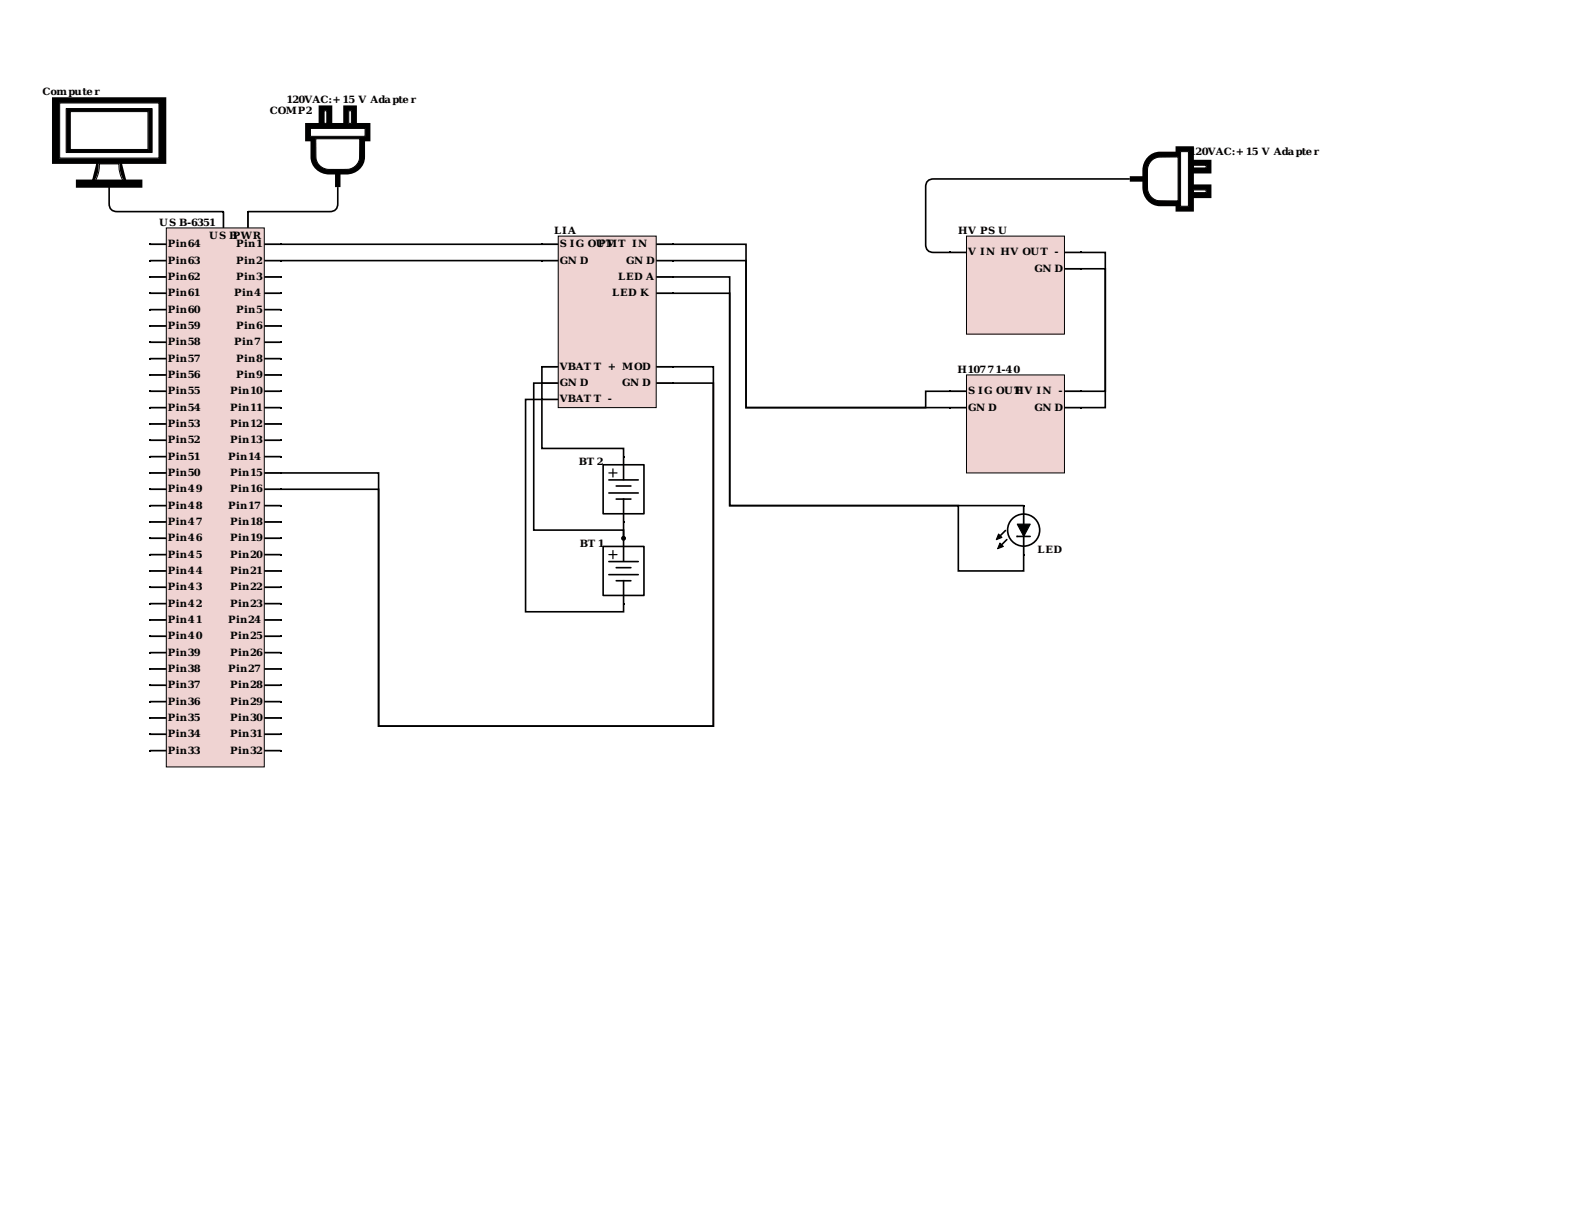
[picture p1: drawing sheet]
<svg xmlns="http://www.w3.org/2000/svg" width="279mm" height="216mm" viewBox="0 0 279 216" stroke-linecap="round" stroke-linejoin="round" font-family="sans-serif">
<path d="M29.3 40.2h17.3v95h-17.3z" fill="#efd3d2"/>
<g fill="none" stroke="#000" stroke-width=".18">
<path d="M39.4 37.4v2.6M43.7 37.4v2.6M26.6 43.1h2.6M26.6 45.9h2.6M26.6 48.8h2.6M26.6 51.7h2.6M26.6 54.6h2.6M26.6 57.4h2.6M29.3 40.2h17.3v95h-17.3zM46.7 43.1h2.6M46.7 45.9h2.6M46.7 48.8h2.6"/>
<path d="M46.7 51.7h2.6M46.7 54.6h2.6M46.7 57.4h2.6M26.6 60.3h2.6M26.6 63.2h2.6M26.6 66.1h2.6M26.6 69h2.6M26.6 71.8h2.6M26.6 74.7h2.6M26.6 77.6h2.6M46.7 60.3h2.6M46.7 63.2h2.6"/>
<path d="M46.7 66.1h2.6M46.7 69h2.6M46.7 71.8h2.6M46.7 74.7h2.6M46.7 77.6h2.6M26.6 80.5h2.6M26.6 83.4h2.6M26.6 86.2h2.6M26.6 89.1h2.6M26.6 92h2.6M26.6 94.9h2.6M26.6 97.7h2.6"/>
<path d="M46.7 80.5h2.6M46.7 83.4h2.6M46.7 86.2h2.6M46.7 89.1h2.6M46.7 92h2.6M46.7 94.9h2.6M46.7 97.7h2.6M26.6 100.6h2.6M26.6 103.5h2.6M26.6 106.4h2.6M26.6 109.3h2.6M26.6 112.1h2.6"/>
<path d="M26.6 115h2.6M26.6 117.9h2.6M46.7 100.6h2.6M46.7 103.5h2.6M46.7 106.4h2.6M46.7 109.3h2.6M46.7 112.1h2.6M46.7 115h2.6M46.7 117.9h2.6M26.6 120.8h2.6M26.6 123.7h2.6M26.6 126.5h2.6"/>
<path d="M26.6 129.4h2.6M26.6 132.3h2.6M46.7 120.8h2.6M46.7 123.7h2.6M46.7 126.5h2.6M46.7 129.4h2.6M46.7 132.3h2.6"/>
</g>
<g fill="#000">
<path d="M39.2 37.2h.3v.2h-.3zM43.6 37.2h.3v.2h-.3zM26.3 57.3h.3v.3h-.3zM26.3 54.4h.3v.3h-.3zM26.3 51.5h.3v.3h-.3zM26.3 48.7h.3v.3h-.3zM26.3 45.8h.3v.3h-.3zM26.3 42.9h.3v.3h-.3zM49.3 42.9h.3v.3h-.3zM49.3 45.8h.3v.3h-.3zM49.3 48.7h.3v.3h-.3zM49.3 51.5h.3v.3h-.3z"/>
<path d="M49.3 54.4h.3v.3h-.3zM49.3 57.3h.3v.3h-.3zM26.3 77.5h.3v.2h-.3zM26.3 74.6h.3v.3h-.3zM26.3 71.7h.3v.3h-.3zM26.3 68.8h.3v.3h-.3zM26.3 65.9h.3v.3h-.3zM26.3 63.1h.3v.2h-.3zM26.3 60.2h.3v.3h-.3zM49.3 60.2h.3v.3h-.3zM49.3 63.1h.3v.2h-.3zM49.3 65.9h.3v.3h-.3z"/>
<path d="M49.3 68.8h.3v.3h-.3zM49.3 71.7h.3v.3h-.3zM49.3 74.6h.3v.3h-.3zM49.3 77.5h.3v.2h-.3zM26.3 97.6h.3v.3h-.3zM26.3 94.7h.3v.3h-.3zM26.3 91.8h.3v.3h-.3zM26.3 89h.3v.3h-.3zM26.3 86.1h.3v.3h-.3zM26.3 83.2h.3v.3h-.3zM26.3 80.3h.3v.3h-.3zM49.3 80.3h.3v.3h-.3z"/>
<path d="M49.3 83.2h.3v.3h-.3zM49.3 86.1h.3v.3h-.3zM49.3 89h.3v.3h-.3zM49.3 91.8h.3v.3h-.3zM49.3 94.7h.3v.3h-.3zM49.3 97.6h.3v.3h-.3zM26.3 117.8h.3v.2h-.3zM26.3 114.9h.3v.3h-.3zM26.3 112h.3v.3h-.3zM26.3 109.1h.3v.3h-.3zM26.3 106.2h.3v.3h-.3zM26.3 103.4h.3v.2h-.3z"/>
<path d="M26.3 100.5h.3v.3h-.3zM49.3 100.5h.3v.3h-.3zM49.3 103.4h.3v.2h-.3zM49.3 106.2h.3v.3h-.3zM49.3 109.1h.3v.3h-.3zM49.3 112h.3v.3h-.3zM49.3 114.9h.3v.3h-.3zM49.3 117.8h.3v.2h-.3zM26.3 132.1h.3v.3h-.3zM26.3 129.3h.3v.3h-.3zM26.3 126.4h.3v.3h-.3zM26.3 123.5h.3v.3h-.3z"/>
<path d="M26.3 120.6h.3v.3h-.3zM49.3 120.6h.3v.3h-.3zM49.3 123.5h.3v.3h-.3zM49.3 126.4h.3v.3h-.3zM49.3 129.3h.3v.3h-.3zM49.3 132.1h.3v.3h-.3z"/>
</g>
<g fill="none" stroke="#000" stroke-width=".29">
<path d="M39.4 37.4v2.6M43.7 37.4v2.6M26.6 43.1h2.6M26.6 45.9h2.6M26.6 48.8h2.6M26.6 51.7h2.6M26.6 54.6h2.6M26.6 57.4h2.6M46.7 43.1h2.6M46.7 45.9h2.6M46.7 48.8h2.6M46.7 51.7h2.6"/>
<path d="M46.7 54.6h2.6M46.7 57.4h2.6M26.6 60.3h2.6M26.6 63.2h2.6M26.6 66.1h2.6M26.6 69h2.6M26.6 71.8h2.6M26.6 74.7h2.6M26.6 77.6h2.6M46.7 60.3h2.6M46.7 63.2h2.6M46.7 66.1h2.6"/>
<path d="M46.7 69h2.6M46.7 71.8h2.6M46.7 74.7h2.6M46.7 77.6h2.6M26.6 80.5h2.6M26.6 83.4h2.6M26.6 86.2h2.6M26.6 89.1h2.6M26.6 92h2.6M26.6 94.9h2.6M26.6 97.7h2.6M46.7 80.5h2.6"/>
<path d="M46.7 83.4h2.6M46.7 86.2h2.6M46.7 89.1h2.6M46.7 92h2.6M46.7 94.9h2.6M46.7 97.7h2.6M26.6 100.6h2.6M26.6 103.5h2.6M26.6 106.4h2.6M26.6 109.3h2.6M26.6 112.1h2.6M26.6 115h2.6"/>
<path d="M26.6 117.9h2.6M46.7 100.6h2.6M46.7 103.5h2.6M46.7 106.4h2.6M46.7 109.3h2.6M46.7 112.1h2.6M46.7 115h2.6M46.7 117.9h2.6M26.6 120.8h2.6M26.6 123.7h2.6M26.6 126.5h2.6M26.6 129.4h2.6"/>
<path d="M26.6 132.3h2.6M46.7 120.8h2.6M46.7 123.7h2.6M46.7 126.5h2.6M46.7 129.4h2.6M46.7 132.3h2.6"/>
</g>
<path d="M170.4 41.6h17.2v17.3h-17.2z" fill="#efd3d2"/>
<path d="M167.6 44.5h2.6M170.4 41.6h17.2v17.3h-17.2zM187.8 44.5h2.6M187.8 47.4h2.6" fill="none" stroke="#000" stroke-width=".18"/>
<path d="M167.3 44.3h.3v.3h-.3zM190.4 44.3h.3v.3h-.3zM190.4 47.2h.3v.3h-.3z" fill="#000"/>
<path d="M167.6 44.5h2.6M187.8 44.5h2.6M187.8 47.4h2.6" fill="none" stroke="#000" stroke-width=".29"/>
<path d="M98.4 41.6h17.3v30.2h-17.3z" fill="#efd3d2"/>
<path d="M95.7 43.1h2.6M95.7 45.9h2.6M98.4 41.6h17.3v30.2h-17.3zM115.8 43.1h2.6M115.8 45.9h2.6M115.8 48.8h2.6M115.8 51.7h2.6M95.7 70.4h2.6M95.7 64.6h2.6M95.7 67.5h2.6M115.8 64.6h2.6M115.8 67.5h2.6" fill="none" stroke="#000" stroke-width=".18"/>
<path d="M95.4 42.9h.3v.3h-.3zM95.4 45.8h.3v.3h-.3zM118.4 42.9h.3v.3h-.3zM118.4 45.8h.3v.3h-.3zM118.4 48.7h.3v.3h-.3zM118.4 51.5h.3v.3h-.3zM95.4 70.3h.3v.2h-.3zM95.4 64.5h.3v.3h-.3zM95.4 67.4h.3v.3h-.3zM118.4 67.4h.3v.3h-.3zM118.4 64.5h.3v.3h-.3z" fill="#000"/>
<path d="M95.7 43.1h2.6M95.7 45.9h2.6M115.8 43.1h2.6M115.8 45.9h2.6M115.8 48.8h2.6M115.8 51.7h2.6M95.7 70.4h2.6M95.7 64.6h2.6M95.7 67.5h2.6M115.8 64.6h2.6M115.8 67.5h2.6" fill="none" stroke="#000" stroke-width=".29"/>
<path d="M170.4 66.1h17.2v17.3h-17.2z" fill="#efd3d2"/>
<path d="M167.6 69h2.6M167.6 71.8h2.6M170.4 66.1h17.2v17.3h-17.2zM187.8 69h2.6M187.8 71.8h2.6" fill="none" stroke="#000" stroke-width=".18"/>
<path d="M167.3 68.8h.3v.3h-.3zM167.3 71.7h.3v.3h-.3zM190.4 68.8h.3v.3h-.3zM190.4 71.7h.3v.3h-.3zM109.8 94.7h.3v.3h-.3zM109.8 106.2h.3v.3h-.3z" fill="#000"/>
<path d="M49.5 43.1h46M49.5 45.9h46M118.6 67.5h7.2v60.5h-59.1v-41.8h-17.2M118.6 64.6h7.2v63.4h-59.1v-44.6h-17.2M167.6 69h2.6M167.6 71.8h2.6M187.8 69h2.6M187.8 71.8h2.6" fill="none" stroke="#000" stroke-width=".29"/>
<path d="M106.3 96.3h7.2v8.6h-7.2z" fill="#fff"/>
<path d="M106.3 96.3h7.2v8.6h-7.2zM107.3 99h5.2M109.9 95v3.9M107.3 101.3h5.2M108.6 100.1h2.6M108.6 102.4h2.6M109.9 102.4v3.8" fill="none" stroke="#000" stroke-width=".29"/>
<path d="M107.3 97.7h1.5M108 97v1.5" fill="none" stroke="#000" stroke-width=".22"/>
<path d="M109.8 80.3h.3v.3h-.3zM109.8 91.8h.3v.3h-.3z" fill="#000"/>
<path d="M106.3 81.9h7.2v8.7h-7.2z" fill="#fff"/>
<g fill="none" stroke="#000" stroke-width=".29">
<path d="M95.5 67.5h-1.4v25.9h15.8v1.2M95.5 70.4h-2.9v37.4h17.3v-1.4M95.5 64.6v14.4h14.4v1.5M106.3 81.9h7.2v8.7h-7.2zM107.3 84.6h5.2M107.3 86.9h5.2M108.6 85.7h2.6M108.6 88h2.6M109.9 80.6v3.9M109.9 88v3.8M109.9 92v2.9"/>
<circle cx="109.9" cy="94.9" r=".29"/>
</g>
<path d="M107.3 83.4h1.5M108 82.6v1.5" fill="none" stroke="#000" stroke-width=".22"/>
<g fill="#000">
<path d="M202.3 27.7a3.9 3.9 0 0 0-.9 3.4h-2.2v.9h2.2a3.7 3.7 0 0 0 1.9 4.1l1.2 .2h2.7v1h3.3v-2.4h3.1v-2.4h-3.1v-1.9h3.1v-2.4h-3.1v-2.4h-3.3v.9h-2.7a2.98 2.98 0 0 0-2.2 1zM210.4 29.1h2.2v.5h-2.2zM210.4 33.5h2.2v.5h-2.2zM208.1 26.7h1.4v9.7h-1.4zM202.9 28.4a3.1 3.1 0 0 1 2.5-.7h2.3v7.7h-2.3a2.55 2.55 0 0 1-3.2-2.4l.1-3.6z"/>
<circle cx="109.9" cy="94.9" r=".29"/>
</g>
<path d="M203 28.3a2.5 2.5 0 0 1 2.1-.6h2.6v7.7h-2.6a2.45 2.45 0 0 1-2.8-2.9v-2.3a2.45 2.45 0 0 1 .7-1.9z" fill="#fff"/>
<path d="M203 28.3a2.5 2.5 0 0 1 2.1-.6h2.6v7.7h-2.6a2.45 2.45 0 0 1-2.8-2.9v-2.3a2.45 2.45 0 0 1 .7-1.9z" fill="none" stroke="#000" stroke-width=".18"/>
<path d="M203 28.3a2.85 2.85 0 0 1 2.5-.6h2.2v7.7h-1.7a4.3 4.3 0 0 1-2.8-.4 2.8 2.8 0 0 1-.9-2.7v-.5a5.4 5.4 0 0 1 .2-2.9z" fill="#fff"/>
<path d="M203 28.3a2.85 2.85 0 0 1 2.5-.6h2.2v7.7h-1.7a4.3 4.3 0 0 1-2.8-.4 2.8 2.8 0 0 1-.9-2.7v-.5a5.4 5.4 0 0 1 .2-2.9z" fill="none" stroke="#000" stroke-width=".18"/>
<path d="M208.1 26.7h1.4v9.7h-1.4z" fill="#fff"/>
<path d="M208.1 26.7h1.4v9.7h-1.4z" fill="none" stroke="#000" stroke-width=".18"/>
<path d="M210.4 29.1h2.2v.5h-2.2z" fill="#fff"/>
<path d="M210.4 29.1h2.2v.5h-2.2z" fill="none" stroke="#000" stroke-width=".18"/>
<path d="M210.4 33.5h2.2v.4h-2.2z" fill="#fff"/>
<path d="M210.4 33.5h2.2v.4h-2.2z" fill="none" stroke="#000" stroke-width=".18"/>
<path d="M180.3 97.6h.3v.3h-.3zM180.3 89h.3v.3h-.3z" fill="#000"/>
<circle cx="180.4" cy="93.4" r="2.83" fill="#fff"/>
<g fill="none" stroke="#000" stroke-width=".29">
<path d="M118.6 48.8h10v40.3h51.8M118.6 45.9h12.9v25.9h36M118.6 51.7h10v37.4h40.3v11.5h11.5v-2.9M177.2 93.5l-1.2 1.2M177.5 95.1l-1.2 1.2M179.3 94.5h-.1h2.4M180.4 89.3v8.3"/>
<circle cx="180.4" cy="93.4" r="2.83"/>
</g>
<g fill="#000">
<path d="M176 94.1l.6 .6-1 .4zM176.3 95.7l.6 .6-1 .4zM179.3 92.4h2.3l-1.1 2.1z"/>
<path d="M56.2 18.6v3.1h-2.4v3.2h.9v2.8a3.2 3.2 0 0 0 3.3 3.1h1.1v2.2h.9v-2.2a3.7 3.7 0 0 0 4.1-1.9l.2-1.2v-2.8h1v-3.2h-2.4v-3.1h-2.4v3.1h-1.9v-3.1zM57.1 19.5h.5v2.3h-.5zM61.5 19.5h.5v2.3h-.5zM54.7 22.6h9.7v1.4h-9.7zM55.7 24.5h7.7v2.2a2.55 2.55 0 0 1-2.4 3.2h-2.9a2.51 2.51 0 0 1-2.4-3.2z"/>
</g>
<path d="M179.3 92.4h2.3l-1.1 2.1z" fill="none" stroke="#000" stroke-width=".21"/>
<path d="M176 94.1l.6 .6-1 .4zM176.3 95.7l.6 .6-1 .4zM180.4 89.3v8.3" fill="none" stroke="#000" stroke-width=".18"/>
<path d="M55.7 24.5h7.7v2.5a2.45 2.45 0 0 1-2.9 2.9h-1.7a2.56 2.56 0 0 1-3.1-1.9z" fill="#fff"/>
<path d="M55.7 24.5h7.7v2.5a2.45 2.45 0 0 1-2.9 2.9h-1.7a2.56 2.56 0 0 1-3.1-1.9z" fill="none" stroke="#000" stroke-width=".18"/>
<path d="M55.7 24.5h7.7v1.6a4.3 4.3 0 0 1-.4 2.8 2.8 2.8 0 0 1-2.7 1h-.5a5.4 5.4 0 0 1-2.9-.3 2.28 2.28 0 0 1-1.2-2.4z" fill="#fff"/>
<path d="M55.7 24.5h7.7v1.6a4.3 4.3 0 0 1-.4 2.8 2.8 2.8 0 0 1-2.7 1h-.5a5.4 5.4 0 0 1-2.9-.3 2.28 2.28 0 0 1-1.2-2.4z" fill="none" stroke="#000" stroke-width=".18"/>
<path d="M54.7 22.6h9.7v1.4h-9.7z" fill="#fff"/>
<path d="M54.7 22.6h9.7v1.4h-9.7z" fill="none" stroke="#000" stroke-width=".18"/>
<path d="M57.1 19.5h.5v2.2h-.5z" fill="#fff"/>
<path d="M57.1 19.5h.5v2.2h-.5z" fill="none" stroke="#000" stroke-width=".18"/>
<path d="M61.5 19.5h.4v2.2h-.4z" fill="#fff"/>
<path d="M61.5 19.5h.4v2.2h-.4z" fill="none" stroke="#000" stroke-width=".18"/>
<path d="M59.5 33v2.9a1.28 1.28 0 0 1-1.4 1.4h-14.4" fill="none" stroke="#000" stroke-width=".29"/>
<path d="M12.4 19.7h13.7v6.6h-13.7z" fill="#fff"/>
<path d="M12.4 19.7h13.7v6.6h-13.7z" fill="none" stroke="#000" stroke-width=".18"/>
<path d="M10.5 18.2h17.5v9.7h-17.5zM11.7 19.1v7.8h15.1v-7.8z" fill="#fff"/>
<path d="M10.5 18.2h17.5v9.7h-17.5zM11.7 19.1h15.1v7.8h-15.1z" fill="none" stroke="#000" stroke-width=".18"/>
<path d="M17.5 28.9h3.5l.1 1.3 .6 1.6h-4.8l.5-1.5z" fill="#fff"/>
<path d="M17.5 28.9h3.5l.1 1.3 .6 1.6h-4.8l.5-1.5z" fill="none" stroke="#000" stroke-width=".18"/>
<g fill="#000">
<path d="M13.6 31.8h11.3v1.1h-11.3zM17.1 28.4v.1a4.5 4.5 0 0 1-1 3.8zM21.4 28.4l1 3.9a4.4 4.4 0 0 1-1-3.9z"/>
<path d="M9.2 17.1v11.8h20.1v-11.8zM10.5 18.1h17.5v9.8h-17.5z"/>
<path d="M11.7 19.2v7.7h15.1v-7.7zM12.4 19.7h13.7v6.7h-13.7z"/>
</g>
<path d="M13.6 31.8h11.3v1.1h-11.3zM17.1 28.4v.1a4.5 4.5 0 0 1-1 3.8M21.4 28.4v.1a4.5 4.5 0 0 0 1 3.8" fill="none" stroke="#000" stroke-width=".39"/>
<path d="M19.2 33v2.9a1.28 1.28 0 0 0 1.5 1.4h18.7M199.2 31.5h-34.6a1.28 1.28 0 0 0-1.4 1.5v10.1a1.28 1.28 0 0 0 1.4 1.4h2.9M118.6 43.1h12.9v28.7h31.7v-2.8h4.3M190.5 44.5h4.3v24.5h-4.3M190.5 47.4h4.3v24.4h-4.3" fill="none" stroke="#000" stroke-width=".29"/>
<g font-size="1.8">
<text x="7.5" y="16.8">Computer</text>
<text x="47.6" y="20.2">COMP2</text>
<text x="50.5" y="18.2">120VAC:+15 V Adapter</text>
<text x="209.7" y="27.3">1</text>
<text x="210.8" y="27.3">20VAC:+15 V Adapter</text>
<text x="28" y="39.8">US B-6351</text>
<text x="97.7" y="41.3">LIA</text>
<text x="168.9" y="41.3">HV PS U</text>
<text x="29.6" y="46.5">Pin63</text>
<text x="29.6" y="43.6">Pin64</text>
<text x="36.9" y="42">US B</text>
<text x="41" y="42">PWR</text>
<text x="41.6" y="43.6">Pin1</text>
<text x="41.6" y="46.5">Pin2</text>
<text x="98.7" y="43.6">S IG OUMT IN</text>
<text x="98.7" y="46.5">GN D</text>
<text x="105.4" y="43.6">PT</text>
<text x="110.4" y="46.5">GN D</text>
<text x="170.7" y="45">V IN HV OUT -</text>
<text x="182.3" y="47.9">GN D</text>
<text x="29.6" y="52.2">Pin61</text>
<text x="29.6" y="49.3">Pin62</text>
<text x="41.3" y="52.2">Pin4</text>
<text x="41.6" y="49.3">Pin3</text>
<text x="107.9" y="52.2">LED K</text>
<text x="109" y="49.3">LED A</text>
<text x="29.6" y="58">Pin59</text>
<text x="29.6" y="55.1">Pin60</text>
<text x="41.6" y="55.1">Pin5</text>
<text x="41.6" y="58">Pin6</text>
<text x="29.6" y="63.7">Pin57</text>
<text x="29.6" y="60.9">Pin58</text>
<text x="41.3" y="60.9">Pin7</text>
<text x="41.6" y="63.7">Pin8</text>
<text x="98.7" y="65.2">VBAT T + MOD</text>
<text x="168.8" y="65.7">H10771-40</text>
<text x="29.6" y="69.5">Pin55</text>
<text x="29.6" y="66.6">Pin56</text>
<text x="40.6" y="69.5">Pin10</text>
<text x="41.6" y="66.6">Pin9</text>
<text x="98.7" y="70.9">VBAT T -</text>
<text x="98.7" y="68.1">GN D</text>
<text x="109.7" y="68.1">GN D</text>
<text x="170.7" y="69.5">S IG OUT</text>
<text x="178.8" y="69.5">HV IN -</text>
<text x="29.6" y="75.3">Pin53</text>
<text x="29.6" y="72.4">Pin54</text>
<text x="40.6" y="72.4">Pin11</text>
<text x="40.6" y="75.3">Pin12</text>
<text x="170.7" y="72.4">GN D</text>
<text x="182.3" y="72.4">GN D</text>
<text x="29.6" y="83.9">Pin50</text>
<text x="29.6" y="81">Pin51</text>
<text x="29.6" y="78.1">Pin52</text>
<text x="40.2" y="81">Pin14</text>
<text x="40.6" y="78.1">Pin13</text>
<text x="40.6" y="83.9">Pin15</text>
<text x="102" y="82">BT 2</text>
<text x="29.6" y="89.6">Pin48</text>
<text x="29.6" y="86.8">Pin49</text>
<text x="40.2" y="89.6">Pin17</text>
<text x="40.6" y="86.8">Pin16</text>
<text x="29.6" y="95.4">Pin46</text>
<text x="29.6" y="92.5">Pin47</text>
<text x="40.6" y="92.5">Pin18</text>
<text x="40.6" y="95.4">Pin19</text>
<text x="29.6" y="101.2">Pin44</text>
<text x="29.6" y="98.3">Pin45</text>
<text x="40.6" y="98.3">Pin20</text>
<text x="40.6" y="101.2">Pin21</text>
<text x="102.2" y="96.5">BT 1</text>
<text x="182.9" y="97.5">LED</text>
<text x="29.6" y="106.9">Pin42</text>
<text x="29.6" y="104">Pin43</text>
<text x="40.6" y="104">Pin22</text>
<text x="40.6" y="106.9">Pin23</text>
<text x="29.6" y="112.7">Pin40</text>
<text x="29.6" y="109.8">Pin41</text>
<text x="40.2" y="109.8">Pin24</text>
<text x="40.6" y="112.7">Pin25</text>
<text x="29.6" y="118.4">Pin38</text>
<text x="29.6" y="115.6">Pin39</text>
<text x="40.2" y="118.4">Pin27</text>
<text x="40.6" y="115.6">Pin26</text>
<text x="29.6" y="124.2">Pin36</text>
<text x="29.6" y="121.3">Pin37</text>
<text x="40.6" y="121.3">Pin28</text>
<text x="40.6" y="124.2">Pin29</text>
<text x="29.6" y="129.9">Pin34</text>
<text x="29.6" y="127.1">Pin35</text>
<text x="40.6" y="127.1">Pin30</text>
<text x="40.6" y="129.9">Pin31</text>
<text x="29.6" y="132.8">Pin33</text>
<text x="40.6" y="132.8">Pin32</text>
</g>
</svg>
